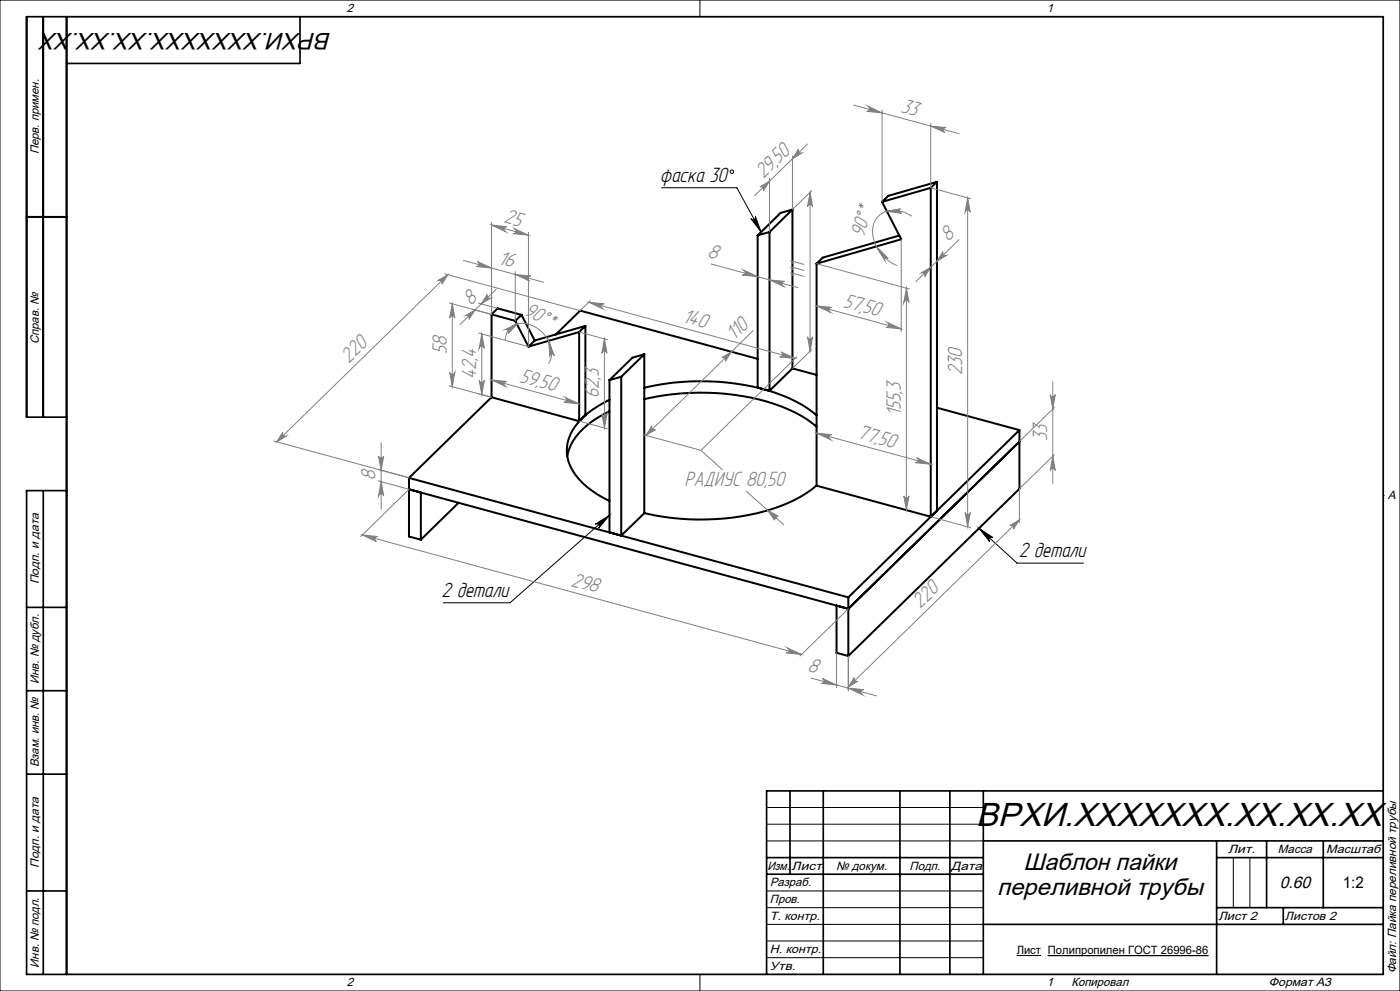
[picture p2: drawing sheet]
<svg xmlns="http://www.w3.org/2000/svg" width="420mm" height="297mm" viewBox="0 0 420 297" stroke-linecap="round" stroke-linejoin="round" font-family="sans-serif">
<g fill="none" stroke="#000" stroke-width=".6">
<path d="M279.2 56.3l-14.6 4.2M279.2 56.3v98.6M281.1 54.5l-1.9 1.8M281.1 54.5l-14.6 4.2-1.9 1.8M281.1 54.5v98.6l-1.9 1.8M8 65h12M227.3 70.6v45.6l3.6 .9M230.9 69.5l-3.6 1.1M230.9 69.5v47.6M237.7 62.8l-3.5 1-6.9 6.8M237.7 62.8l-6.8 6.7M237.7 62.8v47.6"/>
<path d="M245 79v66.6l34.2 9.3M264.6 60.5l5.8 11.2-25.4 7.3M269.8 70.6l-23 6.6-1.8 1.8M147.5 94.2v24.9M147.5 94.2l7.1 2M147.5 94.2l1.8-1.8 7.2 2M154.6 96.2l3.9 7.7M156.5 94.4l-1.9 1.8M156.5 94.4l3.9 7.7M173.7 99.5l-15.2 4.4M173.7 99.5v26.7M175.6 97.7l-1.9 1.8"/>
<path d="M175.6 97.7l-15.2 4.4M175.6 97.7v26.7l-1.9 1.8M147.5 119.1l26.2 7.1M147.5 119.1l-24.8 24.1M160.4 102.1l-1.9 1.8M166.7 100.3l7.4-7.2 53.2 14.5M182.8 119.8a24.3 24.3 0 0 0-11.6 10.3 11.8 11.8 0 0 0 2.4 13.4 28.5 28.5 0 0 0 9.2 6.6M182.8 113.9v45.7M186.4 112.9l-3.6 1M193.3 116.2a72.1 72.1 0 0 1 43.4 3.1 33.4 33.4 0 0 1 8.3 5.2M193.3 119.6a71.7 71.7 0 0 1 43.4 3.2 31.7 31.7 0 0 1 8.3 5.1M193.3 106.2v47.6l-6.9 6.7v-47.6"/>
<path d="M193.3 106.2l-6.9 6.7M193.3 106.2l-3.6 1-6.9 6.7M237.7 110.4l-6.8 6.7M237.7 110.4l7.3 2M182.8 123.3a24 24 0 0 0-11.6 10.2l-1 3.2M281.1 122.2l24.7 6.7M305.8 128.9v17.6l-51.3 50.1M305.8 132.4l-51.3 50.1M305.8 128.9l-51.3 50.1M122.7 143.2v17.6l3.6 .9M122.7 143.2l131.8 35.8M137.6 150.7l-11.3 11"/>
<path d="M245 145.5a45.4 45.4 0 0 1-22.5 9.2 74.9 74.9 0 0 1-29.2-.9M126.3 161.7v-14.1l-3.6-1 131.8 35.9M254.5 179v17.6M254.5 182.5l-3.5-1v14.1l3.5 1"/>
</g>
<g fill="none" stroke="#000" stroke-width=".3">
<path d="M0 0h420v297h-420zM20 5h395v287h-395zM210 0v5M217.5 5h.1M198.4 56.3h22.7l7.2 13.2M225.2 65.5a.77 .77 0 0 0 1.1 .3 .77 .77 0 0 0 .3-1l1.7 4.7zM20 148.5h.1M178.6 157.1l4.2-2.7-3.2 3.9a.78 .78 0 0 0 0-1.1 .78 .78 0 0 0-1-.1zM182.8 154.4l-29.8 26.3h-20M293.7 158.3l4.2 2.8a.77 .77 0 0 0-1.1 .1 .77 .77 0 0 0 .1 1.1zM293.7 158.3l11.4 10.5h19.9M415 148.5h.1"/>
<path d="M230 242h65M230 247h65M230 252h65M370 257v15M375 257v15M230 267h65M230 272h65M230 277h65M210 292v5M217.5 292h.1M230 282h65M230 287h65"/>
<path d="M305 286.4h7.3M314.4 286.4h48.1"/>
<circle cx="219.6" cy="51.5" r=".5"/>
</g>
<g fill="none" stroke="#808080" stroke-width=".3">
<path d="M256.1 31.5l31.6 8.6M260.4 31.9l4.2 1.9-4.6-.4a.8 .8 0 0 0 .9-.6 .8 .8 0 0 0-.5-.9zM264.6 32.9v27.6M279.2 37.8l4.6 .4a.77 .77 0 0 0-.8 .6 .77 .77 0 0 0 .5 .9zM279.2 36.9v19.4l12 3.2M228 56l2.9-1.7-1.8 2.8a.88 .88 0 0 0-1.1-1.1zM230.9 53.4v16.1M237.7 46.7v16.1l5.8-5.6M239.5 44.7a.86 .86 0 0 0 .2 .9 .86 .86 0 0 0 .9 .3l-2.9 1.7zM242.2 43.2l-15.9 15.5M243 57.6l.8 4.3a.78 .78 0 0 0-.8-.6 .78 .78 0 0 0-.7 .6zM243 57.6v47.6"/>
<path d="M290.3 59.3l.8 4.3a.8 .8 0 0 0-.8-.6 .8 .8 0 0 0-.8 .6zM290.3 59.3v98.6M139 78l24.1 6.6M143.2 78.4l4.3 1.9-4.7-.4a.78 .78 0 0 0 .9-.6 .78 .78 0 0 0-.5-.9zM147.5 66.6v27.6M147.5 67.4l11 3.1M147.5 67.4l4.6 .5a.78 .78 0 0 0-.9 .6 .78 .78 0 0 0 .5 .9zM154.3 68.5l4.2 2-4.6-.5a.78 .78 0 0 0 .9-.5 .78 .78 0 0 0-.5-1zM158.5 69.6v34.3l-14.8-4.1M213.4 79.1l26 7.1M245 79l27.8 7.6M262.9 73.9l3.6 3.6a.6 .6 0 0 0-.9-.3 .6 .6 0 0 0-.1 .9z"/>
<path d="M266.1 63.3l4-.7a.72 .72 0 0 0-.4 .8 .72 .72 0 0 0 .8 .6zM270.4 71.7v27.7M273.5 64.8a7.7 7.7 0 0 0-10.3 .4 8.5 8.5 0 0 0 .7 10.2l2.1 2.3 3.1 1.9M282.9 75.4a.86 .86 0 0 0 .2 .9 .86 .86 0 0 0 .9 .2l-2.9 1.8zM287.7 71.8l-13 12.7M131.5 84l2.9-1.7-1.8 2.9a.87 .87 0 0 0-.2-1 .87 .87 0 0 0-.9-.2zM133.5 82.1l40.5 11M134.4 82.3l-51.4 50.1M134.8 90.8l12.6 3.4M135.7 91v24.9M135.7 91l.8 4.3a.8 .8 0 0 0-.8-.6 .8 .8 0 0 0-.8 .6zM139.6 94.6l2.9-1.7-1.8 2.8a.86 .86 0 0 0-.2-.9 .86 .86 0 0 0-.9-.2z"/>
<path d="M141.6 92.6l5.8 1.6M143.5 90.8l5.8 1.6M146.2 88.2a.89 .89 0 0 0 1 1.2l-2.8 1.6zM148.9 86.7l-10.9 10.6M151.5 98.8l3.6-1.7-2.6 2.9a.82 .82 0 0 0-.1-1 .82 .82 0 0 0-.9-.2zM154.6 81.4v14.8M154.6 82.3l4.6 .4a.77 .77 0 0 0-.8 .6 .77 .77 0 0 0 .4 .9zM173.8 99.5l8.4 2.3M176.6 90.6l61.9 16.8M176.6 90.6l4.7 .4a.78 .78 0 0 0-.9 .6 .78 .78 0 0 0 .4 .9zM177.1 90.1l-3 3M223.1 81l4.2 1.9-4.6-.5a.78 .78 0 0 0 .8-.5 .78 .78 0 0 0-.4-.9z"/>
<path d="M226 99.1l-32.2 31.4M230.9 83.9l4.6 .4a.78 .78 0 0 0-.9 .6 .78 .78 0 0 0 .5 .9zM245 91.7l25.4 6.9M245 91.7l4.6 .4a.78 .78 0 0 0-.9 .6 .78 .78 0 0 0 .5 .9zM266.2 96.6l4.2 2-4.7-.5a.78 .78 0 0 0 .9-.6 .78 .78 0 0 0-.4-.9zM271.9 86.4l.8 4.3a.79 .79 0 0 0-.8-.7 .79 .79 0 0 0-.8 .7zM271.9 86.4v66.5M276.4 81.8l2.8-1.7-1.8 2.8a.85 .85 0 0 0-.2-.9 .85 .85 0 0 0-.8-.2zM134.8 115.6l12.6 3.5-3.7-1.1M134.9 111.6a.79 .79 0 0 0 .8 .6 .79 .79 0 0 0 .8-.6l-.8 4.3zM143.8 114a.79 .79 0 0 0 .7 .6 .79 .79 0 0 0 .8-.6l-.8 4.3zM144.5 100.1l.8 4.3a.79 .79 0 0 0-.8-.7 .79 .79 0 0 0-.7 .7z"/>
<path d="M144.5 100.1v18.2M147.5 113.9l26.2 7.1M147.5 113.9l4.6 .4a.78 .78 0 0 0-.9 .6 .78 .78 0 0 0 .5 .9zM151.6 102.1a5.1 5.1 0 0 1 7.2-4.9 9.2 9.2 0 0 1 6.4 10.4l-.7 1.4M164.6 102.2l1.7 4.4a.67 .67 0 0 0-.6-.6 .67 .67 0 0 0-.7 .6zM169.5 119.1l4.2 1.9-4.6-.4a.78 .78 0 0 0 .9-.6 .78 .78 0 0 0-.5-.9zM181.3 101.6l.8 4.3a.79 .79 0 0 0-.8-.7 .79 .79 0 0 0-.7 .7zM181.3 101.6v26.7M216.6 107.2l2.8-1.8-1.8 2.9a.85 .85 0 0 0-.2-.9 .85 .85 0 0 0-.8-.2zM234.3 105.5l4.2 1.9-4.6-.4a.78 .78 0 0 0 .8-.6 .78 .78 0 0 0-.4-.9zM239 107l-28.7 28M242.3 101a.78 .78 0 0 0 .7 .6 .78 .78 0 0 0 .8-.6l-.8 4.2z"/>
<path d="M243.5 104.8l-5.8 5.6M315.1 118.3a.77 .77 0 0 0 .7 .6 .77 .77 0 0 0 .8-.6l-.8 4.3zM315.8 114.3v30.7M82.1 132.2l40.6 11M84.8 129.6a.88 .88 0 0 0 1.1 1.1l-2.9 1.7zM113.6 136.7a.8 .8 0 0 0 .7 .6 .8 .8 0 0 0 .8-.6l-.8 4.2zM114.3 132.7v19.9M173.8 126.2l8.4 2.3M180.6 124a.8 .8 0 0 0 .7 .6 .8 .8 0 0 0 .8-.6l-.8 4.3zM192.9 130.2l17.4 4.8M195.6 127.7a.85 .85 0 0 0 .2 .8 .85 .85 0 0 0 .8 .3l-2.8 1.7zM210.3 135l6.4 5.8"/>
<path d="M245 129.8l34.2 9.3M245 129.8l4.6 .5a.78 .78 0 0 0-.9 .5 .78 .78 0 0 0 .5 1zM275 137.2l4.2 1.9-4.6-.4a.77 .77 0 0 0 .9-.6 .77 .77 0 0 0-.5-.9zM315.8 136.7l.8 4.3a.78 .78 0 0 0-.8-.6 .78 .78 0 0 0-.7 .6zM316.3 136.3l-10.5 10.2v10.1M316.3 122.1l-10.5 10.2M113.5 144.1l9.2 2.5-14.5 14.2M114.3 144.4l.8 4.3a.79 .79 0 0 0-.8-.7 .79 .79 0 0 0-.7 .7zM223.9 147.2l6.4 5.8M230.3 153l4.8 4.3M230.3 153l3 1.6-1 1.2zM271.1 148.6a.8 .8 0 0 0 .8 .6 .8 .8 0 0 0 .8-.6l-.8 4.3z"/>
<path d="M279.2 154.9l12 3.2M289.5 153.6a.79 .79 0 0 0 .8 .6 .79 .79 0 0 0 .8-.6l-.8 4.3zM303 157.5l2.8-1.7-1.8 2.8a.85 .85 0 0 0-.2-.9 .85 .85 0 0 0-.8-.2zM305.8 155.8l-51.3 50.1M108.7 160.3l131.8 35.8M108.7 160.3l4.6 .5a.77 .77 0 0 0-.9 .6 .77 .77 0 0 0 .5 .9zM236.3 194.2l4.2 1.9-4.7-.4a.78 .78 0 0 0 .9-.6 .78 .78 0 0 0-.4-.9zM251 195.6v10.5M254.5 182.5l-14.5 14.1M254.5 196.6v10.5M243.4 203.2l19.6 5.4M246.7 203.3l4.3 2-4.7-.5a.78 .78 0 0 0 .9-.6 .78 .78 0 0 0-.5-.9z"/>
<path d="M254.5 206.2l4.6 .5a.8 .8 0 0 0-.8 .6 .8 .8 0 0 0 .4 .9zM256.3 203.1a.83 .83 0 0 0 .2 .8 .83 .83 0 0 0 .9 .2l-2.9 1.8z"/>
</g>
<g fill="none" stroke="#000" stroke-width=".5">
<path d="M13 5v120M20 5v287M90 5v14h-70M8 65h12M20 125h-12v-120h407v287h-407v-145h12M13 147v145M8 182h12M8 207h12M8 232h12M237 237v25M247 237v55M270 237v55"/>
<path d="M285 237v55M295 237v55M415 237h-185v55M230 257h65M295 252h120M365 252v40M365 257h50M380 252v20M397 252v20M8 267h12M230 262h65M295 277h120"/>
<path d="M365 272h50M385 272v5"/>
</g>
<path d="M293.7 158.3l4.2 2.8a.77 .77 0 0 0-1.1 .1 .77 .77 0 0 0 .1 1.1zM178.6 157.1l4.2-2.7-3.2 3.9a.78 .78 0 0 0 0-1.1 .78 .78 0 0 0-1-.1zM225.2 65.5a.77 .77 0 0 0 1.1 .3 .77 .77 0 0 0 .3-1l1.7 4.7z" fill="#000"/>
<g fill="#808080">
<path d="M230.3 153l3 1.6-1 1.2z"/>
<path d="M164.6 102.2l1.7 4.4a.67 .67 0 0 0-.6-.6 .67 .67 0 0 0-.7 .6zM151.5 98.8l3.6-1.7-2.6 2.9a.82 .82 0 0 0-.1-1 .82 .82 0 0 0-.9-.2z"/>
<path d="M254.5 206.2l4.6 .5a.8 .8 0 0 0-.8 .6 .8 .8 0 0 0 .4 .9zM246.7 203.3l4.3 2-4.7-.5a.78 .78 0 0 0 .9-.6 .78 .78 0 0 0-.5-.9z"/>
<path d="M276.4 81.8l2.8-1.7-1.8 2.8a.85 .85 0 0 0-.2-.9 .85 .85 0 0 0-.8-.2zM282.9 75.4a.86 .86 0 0 0 .2 .9 .86 .86 0 0 0 .9 .2l-2.9 1.8z"/>
<path d="M303 157.5l2.8-1.7-1.8 2.8a.85 .85 0 0 0-.2-.9 .85 .85 0 0 0-.8-.2zM256.3 203.1a.83 .83 0 0 0 .2 .8 .83 .83 0 0 0 .9 .2l-2.9 1.8zM131.5 84l2.9-1.7-1.8 2.9a.87 .87 0 0 0-.2-1 .87 .87 0 0 0-.9-.2zM84.8 129.6a.88 .88 0 0 0 1.1 1.1l-2.9 1.7zM146.2 88.2a.89 .89 0 0 0 1 1.2l-2.8 1.6zM139.6 94.6l2.9-1.7-1.8 2.8a.86 .86 0 0 0-.2-.9 .86 .86 0 0 0-.9-.2zM239.5 44.7a.86 .86 0 0 0 .2 .9 .86 .86 0 0 0 .9 .3l-2.9 1.7zM228 56l2.9-1.7-1.8 2.8a.88 .88 0 0 0-1.1-1.1z"/>
<path d="M216.6 107.2l2.8-1.8-1.8 2.9a.85 .85 0 0 0-.2-.9 .85 .85 0 0 0-.8-.2zM195.6 127.7a.85 .85 0 0 0 .2 .8 .85 .85 0 0 0 .8 .3l-2.8 1.7z"/>
<path d="M266.1 63.3l4-.7a.72 .72 0 0 0-.4 .8 .72 .72 0 0 0 .8 .6zM262.9 73.9l3.6 3.6a.6 .6 0 0 0-.9-.3 .6 .6 0 0 0-.1 .9z"/>
<path d="M315.8 136.7l.8 4.3a.78 .78 0 0 0-.8-.6 .78 .78 0 0 0-.7 .6zM315.1 118.3a.77 .77 0 0 0 .7 .6 .77 .77 0 0 0 .8-.6l-.8 4.3zM180.6 124a.8 .8 0 0 0 .7 .6 .8 .8 0 0 0 .8-.6l-.8 4.3zM181.3 101.6l.8 4.3a.79 .79 0 0 0-.8-.7 .79 .79 0 0 0-.7 .7zM143.8 114a.79 .79 0 0 0 .7 .6 .79 .79 0 0 0 .8-.6l-.8 4.3zM144.5 100.1l.8 4.3a.79 .79 0 0 0-.8-.7 .79 .79 0 0 0-.7 .7zM242.3 101a.78 .78 0 0 0 .7 .6 .78 .78 0 0 0 .8-.6l-.8 4.2zM243 57.6l.8 4.3a.78 .78 0 0 0-.8-.6 .78 .78 0 0 0-.7 .6zM271.1 148.6a.8 .8 0 0 0 .8 .6 .8 .8 0 0 0 .8-.6l-.8 4.3zM271.9 86.4l.8 4.3a.79 .79 0 0 0-.8-.7 .79 .79 0 0 0-.8 .7zM289.5 153.6a.79 .79 0 0 0 .8 .6 .79 .79 0 0 0 .8-.6l-.8 4.3zM290.3 59.3l.8 4.3a.8 .8 0 0 0-.8-.6 .8 .8 0 0 0-.8 .6z"/>
<path d="M113.6 136.7a.8 .8 0 0 0 .7 .6 .8 .8 0 0 0 .8-.6l-.8 4.2zM114.3 144.4l.8 4.3a.79 .79 0 0 0-.8-.7 .79 .79 0 0 0-.7 .7zM135.7 91l.8 4.3a.8 .8 0 0 0-.8-.6 .8 .8 0 0 0-.8 .6zM134.9 111.6a.79 .79 0 0 0 .8 .6 .79 .79 0 0 0 .8-.6l-.8 4.3z"/>
<path d="M108.7 160.3l4.6 .5a.77 .77 0 0 0-.9 .6 .77 .77 0 0 0 .5 .9zM236.3 194.2l4.2 1.9-4.7-.4a.78 .78 0 0 0 .9-.6 .78 .78 0 0 0-.4-.9zM147.5 113.9l4.6 .4a.78 .78 0 0 0-.9 .6 .78 .78 0 0 0 .5 .9zM169.5 119.1l4.2 1.9-4.6-.4a.78 .78 0 0 0 .9-.6 .78 .78 0 0 0-.5-.9zM143.2 78.4l4.3 1.9-4.7-.4a.78 .78 0 0 0 .9-.6 .78 .78 0 0 0-.5-.9zM154.6 82.3l4.6 .4a.77 .77 0 0 0-.8 .6 .77 .77 0 0 0 .4 .9zM176.6 90.6l4.7 .4a.78 .78 0 0 0-.9 .6 .78 .78 0 0 0 .4 .9zM234.3 105.5l4.2 1.9-4.6-.4a.78 .78 0 0 0 .8-.6 .78 .78 0 0 0-.4-.9zM147.5 67.4l4.6 .5a.78 .78 0 0 0-.9 .6 .78 .78 0 0 0 .5 .9zM154.3 68.5l4.2 2-4.6-.5a.78 .78 0 0 0 .9-.5 .78 .78 0 0 0-.5-1zM223.1 81l4.2 1.9-4.6-.5a.78 .78 0 0 0 .8-.5 .78 .78 0 0 0-.4-.9zM230.9 83.9l4.6 .4a.78 .78 0 0 0-.9 .6 .78 .78 0 0 0 .5 .9zM245 129.8l4.6 .5a.78 .78 0 0 0-.9 .5 .78 .78 0 0 0 .5 1zM275 137.2l4.2 1.9-4.6-.4a.77 .77 0 0 0 .9-.6 .77 .77 0 0 0-.5-.9zM245 91.7l4.6 .4a.78 .78 0 0 0-.9 .6 .78 .78 0 0 0 .5 .9zM266.2 96.6l4.2 2-4.7-.5a.78 .78 0 0 0 .9-.6 .78 .78 0 0 0-.4-.9zM260.4 31.9l4.2 1.9-4.6-.4a.8 .8 0 0 0 .9-.6 .8 .8 0 0 0-.5-.9zM279.2 37.8l4.6 .4a.77 .77 0 0 0-.8 .6 .77 .77 0 0 0 .5 .9z"/>
</g>
<text font-size="10" x="292.8" y="247.6">ВРХИ.XXXXXXX.XX.XX.XX</text>
<g font-size="7.1">
<text x="99.4" y="9.8" transform="rotate(-180 99.4 9.8)">ВРХИ.XXXXXXX.XX.XX.XX</text>
<text x="307.1" y="260.6">Шаблон пайки</text>
<text x="299.1" y="268.1">переливной трубы</text>
</g>
<g font-size="6.9" fill="#808080">
<text x="270" y="33.5" transform="rotate(15 270 33.5)">33</text>
<text x="229" y="53.7" transform="rotate(-44 229 53.7)">29,</text>
<text x="233.6" y="49.3" transform="rotate(-44 233.6 49.3)">50</text>
<text x="151" y="66.7" transform="rotate(15 151 66.7)">25</text>
<text x="259.1" y="71.3" transform="rotate(-73 259.1 71.3)">90°*</text>
<text x="212.1" y="77" transform="rotate(15 212.1 77)">8</text>
<text x="284.6" y="72.5" transform="rotate(-44 284.6 72.5)">8</text>
<text x="149.3" y="79.1" transform="rotate(15 149.3 79.1)">16</text>
<text x="241.4" y="84.2" transform="rotate(-90 241.4 84.2)">111</text>
<text x="141.3" y="91.7" transform="rotate(-44 141.3 91.7)">8</text>
<text x="157" y="94.2" transform="rotate(28 157 94.2)">90°*</text>
<text x="252.7" y="92" transform="rotate(15 252.7 92)">57,</text>
<text x="258.6" y="93.6" transform="rotate(15 258.6 93.6)">50</text>
<text x="204.5" y="96.4" transform="rotate(15 204.5 96.4)">140</text>
<text x="134" y="106" transform="rotate(-90 134 106)">58</text>
<text x="220.3" y="102.3" transform="rotate(-44 220.3 102.3)">110</text>
<text x="104.6" y="109" transform="rotate(-44 104.6 109)">220</text>
<text x="142.9" y="113.7" transform="rotate(-90 142.9 113.7)">42,4</text>
<text x="288.7" y="112.5" transform="rotate(-90 288.7 112.5)">230</text>
<text x="155.7" y="114.4" transform="rotate(15 155.7 114.4)">59,</text>
<text x="161.5" y="115.9" transform="rotate(15 161.5 115.9)">50</text>
<text x="179.7" y="119.3" transform="rotate(-90 179.7 119.3)">62,3</text>
<text x="270.3" y="124.6" transform="rotate(-90 270.3 124.6)">155,3</text>
<text x="257" y="131.3" transform="rotate(15 257 131.3)">77,</text>
<text x="263.1" y="133" transform="rotate(15 263.1 133)">50</text>
<text x="314.2" y="132.1" transform="rotate(-90 314.2 132.1)">33</text>
<text x="112.7" y="144" transform="rotate(-90 112.7 144)">8</text>
<text x="205.3" y="145.5">РАДИУС 80,50</text>
<text x="171.1" y="175.5" transform="rotate(15 171.1 175.5)">298</text>
<text x="276.1" y="182.5" transform="rotate(-44 276.1 182.5)">220</text>
<text x="242.2" y="201.1" transform="rotate(15 242.2 201.1)">8</text>
</g>
<g font-size="6.9">
<text x="198" y="54.6">фаска 30</text>
<text x="305.6" y="167">2 детали</text>
<text x="132.5" y="179">2 детали</text>
</g>
<text font-size="5" x="383.9" y="266">0.60</text>
<text font-size="4.8" x="402.8" y="266">1:2</text>
<g font-size="3.6">
<text x="104" y="3.6">2</text>
<text x="314" y="3.6">1</text>
<text x="11.6" y="46.3" transform="rotate(-90 11.6 46.3)">Перв. примен.</text>
<text x="11.6" y="103.2" transform="rotate(-90 11.6 103.2)">Справ. №</text>
<text x="416.4" y="149.6">A</text>
<text x="11.6" y="175.1" transform="rotate(-90 11.6 175.1)">Подп. и дата</text>
<text x="11.6" y="205" transform="rotate(-90 11.6 205)">Инв. № дубл.</text>
<text x="11.6" y="230" transform="rotate(-90 11.6 230)">Взам. инв. №</text>
<text x="368.4" y="255.6">Лит.</text>
<text x="383.4" y="255.6">Масса</text>
<text x="397.8" y="255.6">Масштаб</text>
<text x="11.6" y="260.1" transform="rotate(-90 11.6 260.1)">Подп. и дата</text>
<text x="230.2" y="260.6">Изм.</text>
<text x="237.5" y="260.6">Лист</text>
<text x="250.9" y="260.6">№ докум.</text>
<text x="272.9" y="260.6">Подп.</text>
<text x="285.4" y="260.6">Дата</text>
<text x="231" y="265.6">Разраб.</text>
<text x="231" y="275.6">Т. контр.</text>
<text x="231" y="270.6">Пров.</text>
<text x="365.5" y="275.6">Лист 2</text>
<text x="385.5" y="275.6">Листов 2</text>
<text x="231" y="285.6">Н. контр.</text>
<text x="11.6" y="290" transform="rotate(-90 11.6 290)">Инв. № подл.</text>
<text x="231" y="290.6">Утв.</text>
<text x="418.9" y="291.8" transform="rotate(-90 418.9 291.8)">Файл: Пайка переливной трубы</text>
<text x="104" y="295.6">2</text>
<text x="314" y="295.6">1</text>
<text x="321.5" y="295.6">Копировал</text>
<text x="380.7" y="295.6">Формат А3</text>
</g>
<text font-size="3.4" x="305" y="286">Лист Полипропилен ГОСТ 26996-86</text>
</svg>
